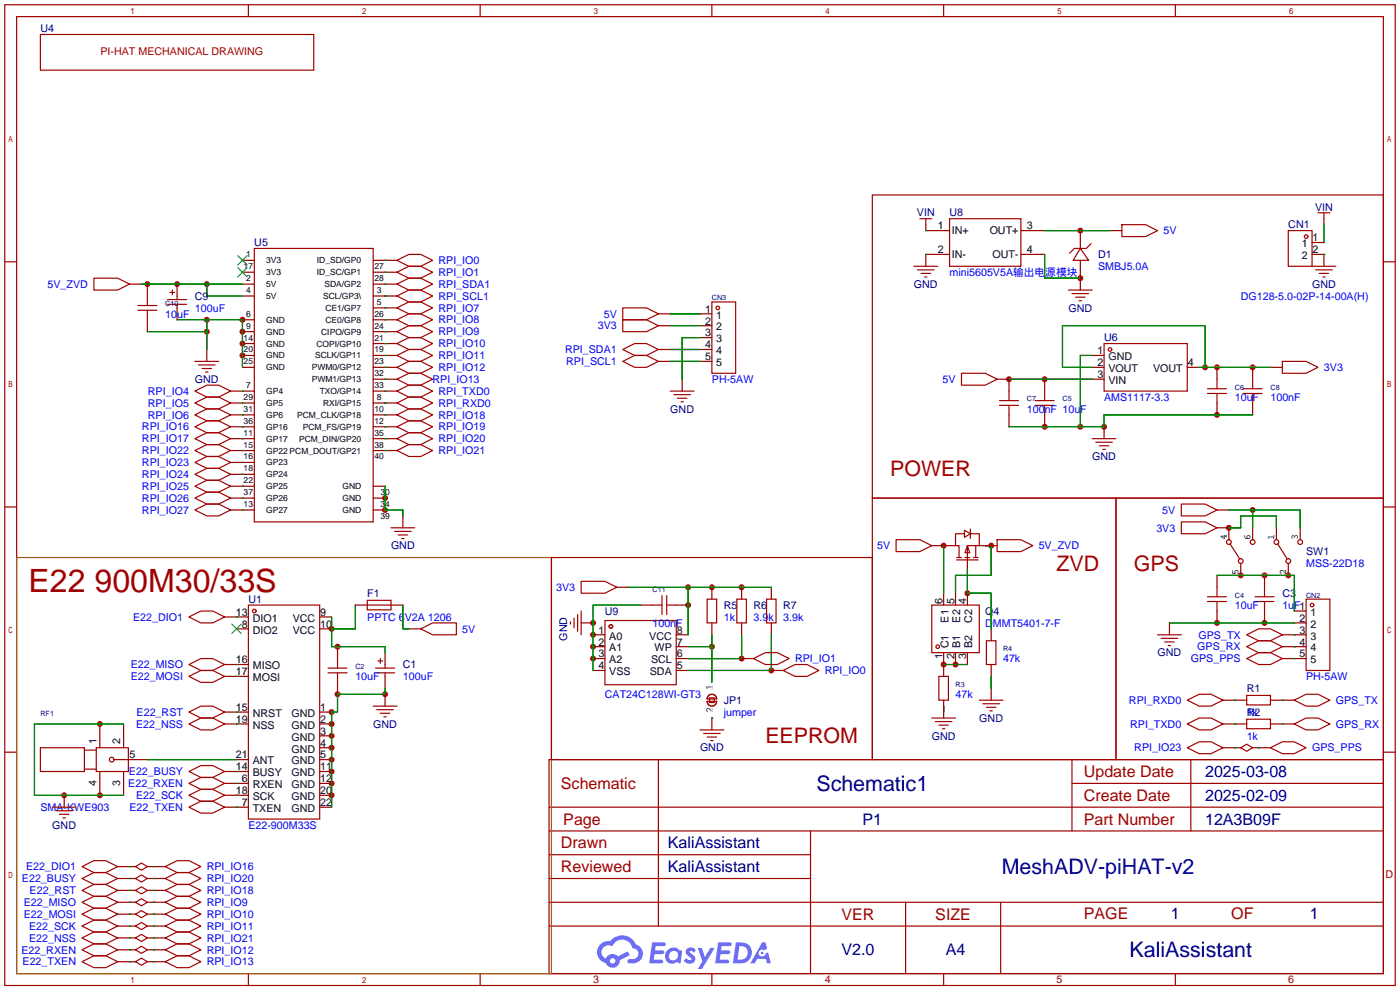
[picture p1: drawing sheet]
<svg xmlns="http://www.w3.org/2000/svg" width="299mm" height="213mm" viewBox="0 0 299 213" stroke-linecap="round" stroke-linejoin="round" font-family="sans-serif">
<g fill="none" stroke="#a10000" stroke-width=".25">
<path d="M1 1h297.2v209.6h-297.2zM3.6 3.6h292.1v204.4h-292.1zM53.1 1v2.6M102.6 1v2.6M152.1 1v2.6M201.7 1v2.6M251.2 1v2.6M1 55.9h2.6M295.7 55.9h2.5M1 108.3h2.6M295.7 108.3h2.5M1 160.7h2.6"/>
<path d="M117.3 162.3h178.4v45.7h-178.4zM117.3 177.5h178.4M117.3 172.5h178.4M140.7 162.3v35.6M173.2 177.5v30.5M229.1 162.3v15.2M229.1 167.4h66.6M254.5 162.3v15.2M295.7 160.7h2.5M117.3 182.6h55.9M117.3 197.9h178.4M117.3 192.8h178.4"/>
<path d="M117.3 187.7h55.9M193.5 192.8v15.2M213.9 192.8v15.2M53.1 208v2.6M102.6 208v2.6M152.1 208v2.6M201.7 208v2.6M251.2 208v2.6"/>
</g>
<g fill="#5487ff">
<path d="M146.9 202.7a1.3 1.3 0 0 1 1.8 .3l-.4 .6a.54 .54 0 0 0-.9-.2l.1 .2a1.34 1.34 0 0 1 1 1.8 1.47 1.47 0 0 1-2.4-.1l.5-.6 .8 .5a.31 .31 0 0 0 .4-.3 .31 .31 0 0 0-.3-.4 1.12 1.12 0 0 1-.6-1.8z"/>
<path d="M149.1 202.5h.9l.6 2 1.2-2h.9l-2.7 4.6h-.9l1-1.7z"/>
<path d="M139.4 201.4h1.6a1.31 1.31 0 0 1 1.2 .2 .4 .4 0 0 1-.3 .5l-1.8 .1-.1 .9h1.6a.4 .4 0 0 1 .4 .4 .4 .4 0 0 1-.4 .4h-1.7l-.2 1.2h1.4a.46 .46 0 0 1 .5 0 .46 .46 0 0 1 .1 .5l-.3 .2h-2.7z"/>
<path d="M153.5 201.4h1.6a1.32 1.32 0 0 1 1.2 .2 .39 .39 0 0 1-.3 .5l-1.8 .1-.1 .9h1.7a.4 .4 0 0 1 .3 .4 .4 .4 0 0 1-.4 .4h-1.7l-.2 1.2h1.4a.46 .46 0 0 1 .5 0 .46 .46 0 0 1 .1 .5l-.3 .2h-2.7z"/>
<path d="M162.9 201.4h.7l.4 1.3-.7 .4a.75 .75 0 0 0-1.1 .3 .75 .75 0 0 0 .5 1 .75 .75 0 0 0 .9-.7l.5-.2 .7 2.3h-.9l-.2-.9h-1.9l-.5 .9h-.9z"/>
<path d="M157.3 201.4l-.7 4.4h1.5a2.27 2.27 0 0 0 2.6-2.2 2.27 2.27 0 0 0-2.7-2.2zM158 202.1a1.5 1.5 0 0 1 1.8 1.6 1.5 1.5 0 0 1-1.9 1.4h-.3z"/>
<path d="M142.7 203a1.6 1.6 0 0 0-.3 2.3 1.6 1.6 0 0 0 2.3 .2l.8 .3 .3-2.4-.2-.3-.4-.1a1.58 1.58 0 0 0-2.5 0zM143.3 203.5a.98 .98 0 0 1 1.6 .4 .98 .98 0 0 1-1.1 1.3 .94 .94 0 0 1-.8-.7 .94 .94 0 0 1 .3-1z"/>
<path d="M128.3 201.8a2.37 2.37 0 0 0 1.2 4 1.54 1.54 0 0 0 1.7 1 1.54 1.54 0 0 0 1.3-1.6l2.1-1.1-.5-.8-2 1a1.57 1.57 0 0 0-2.6 .5 1.5 1.5 0 0 1-.8-2.1 1.5 1.5 0 0 1 2.2-.5 2.23 2.23 0 0 1 2.3-1.4 2.23 2.23 0 0 1 2 1.8 1.16 1.16 0 0 1 1.2 1.1 1.16 1.16 0 0 1-1.1 1.2h-.6a.47 .47 0 0 0-.6 .4 .47 .47 0 0 0 .4 .5 2.17 2.17 0 0 0 2.5-.9 2.17 2.17 0 0 0-.3-2.7l-.8-.4a3.2 3.2 0 0 0-5.5-.7l-1.1 .1zM130.4 205.3a.58 .58 0 0 1 1.1 0 .58 .58 0 0 1-1.1 0z"/>
<circle cx="162.9" cy="203.6" r=".28"/>
</g>
<g fill="none" stroke="#a10000" stroke-width=".25">
<path d="M8.6 7.4h58.5v7.6h-58.5zM54.4 53.1h25.4v58.4h-25.4zM236 73.4h17.7v10.2h-17.7zM53.1 129.3h15.2v45.7h-15.2zM258.1 127.5h4M258.1 128.5h4M260.1 125.5v2M260.1 128.5v2.1M268.2 127.5h4.1M268.2 128.5h4.1M270.3 125.5v2M270.3 128.5v2.1"/>
<path d="M279.1 128h5.1v15.3h-5.1zM8.6 159.8h9.4v5h-9.4zM20.6 159.8h6.8v5h-6.8zM70.1 142.7h4.1M70.1 143.8h4.1M72.1 140.7v2M72.1 143.8v2M80.3 142.7h4M80.3 143.8h4M80.8 141.2h1M81.3 140.7v1M82.3 142v.7"/>
<path d="M82.3 143.8v.7M266.4 148.6h5.1v2h-5.1zM266.4 153.7h5.1v2h-5.1zM18 160.3h2.6M18 164.3h2.6M24.4 162.3h2"/>
<circle cx="237.2" cy="74.7" r=".38"/>
<circle cx="54.4" cy="130.6" r=".38"/>
<circle cx="280.4" cy="129.3" r=".38"/>
<circle cx="23.9" cy="162.3" r=".51"/>
</g>
<g fill="none" stroke="#870000" stroke-width=".25">
<path d="M51.8 55.6h2.6M51.8 58.2h2.6M79.8 55.6h2.5M79.8 58.2h2.5M51.8 60.7h2.6M51.8 63.2h2.6M51.8 73.4h2.6M51.8 70.9h2.6M51.8 75.9h2.6M51.8 68.3h2.6M51.8 78.5h2.6M79.8 60.7h2.5"/>
<path d="M79.8 63.2h2.5M79.8 73.4h2.5M79.8 70.9h2.5M79.8 75.9h2.5M79.8 65.8h2.5M79.8 68.3h2.5M79.8 78.5h2.5M233.4 75.9h2.6M233.4 78.5h2.6M253.7 78.5h2.6M51.8 83.6h2.6M51.8 93.7h2.6"/>
<path d="M51.8 96.3h2.6M51.8 98.8h2.6M51.8 88.6h2.6M51.8 86.1h2.6M51.8 91.2h2.6M79.8 83.6h2.5M79.8 93.7h2.5M79.8 96.3h2.5M79.8 88.6h2.5M79.8 86.1h2.5M79.8 81h2.5M79.8 91.2h2.5"/>
<path d="M233.4 81h2.6M51.8 109h2.6M51.8 103.9h2.6M51.8 101.3h2.6M51.8 106.4h2.6M79.8 109h2.5M79.8 103.9h2.5M79.8 106.4h2.5M50.5 131.8h2.6M50.5 134.4h2.6M68.3 131.8h2.6M68.3 134.4h2.6"/>
<path d="M72.1 138.2v2.5M82.3 139.4v2.6M260.1 122.9v2.6M260.1 130.6v2.5M270.3 122.9v2.6M270.3 130.6v2.5M276.6 130.6h2.5M276.6 133.1h2.5M276.6 135.6h2.5M276.6 138.2h2.5M21.3 154.7v5.1M26.4 154.7v5.1"/>
<path d="M50.5 142h2.6M50.5 144.5h2.6M50.5 152.1h2.6M50.5 154.7h2.6M68.3 152.1h2.6M68.3 154.7h2.6M68.3 159.8h2.6M68.3 157.2h2.6M72.1 145.8v2.5M82.3 144.5v2.6M263.9 154.7h2.5M263.9 149.6h2.5"/>
<path d="M271.5 154.7h2.6M271.5 149.6h2.6M276.6 140.7h2.5M21.3 164.8v5.1M26.4 162.3h5.1M26.4 164.8v5.1M50.5 162.3h2.6M50.5 164.8h2.6M50.5 167.4h2.6M50.5 169.9h2.6M50.5 172.5h2.6M68.3 162.3h2.6"/>
<path d="M68.3 164.8h2.6M68.3 167.4h2.6M68.3 169.9h2.6M68.3 172.5h2.6"/>
</g>
<path d="M50.8 54.6l2 2M50.8 57.2l2 2M52.8 54.6l-2 2M52.8 57.2l-2 2M49.5 133.4l2.1 2M51.6 133.4l-2.1 2" fill="none" stroke="#3c3" stroke-width=".25"/>
<g fill="#c00">
<circle cx="230.9" cy="59.4" r=".63"/>
<circle cx="44.2" cy="60.7" r=".63"/>
<circle cx="37.8" cy="60.7" r=".63"/>
<circle cx="31.5" cy="60.7" r=".63"/>
<circle cx="44.2" cy="70.9" r=".63"/>
<circle cx="44.2" cy="68.3" r=".63"/>
<circle cx="51.8" cy="68.3" r=".63"/>
<circle cx="51.8" cy="70.9" r=".63"/>
<circle cx="51.8" cy="73.4" r=".63"/>
<circle cx="51.8" cy="75.9" r=".63"/>
<circle cx="82.3" cy="106.4" r=".63"/>
<circle cx="82.3" cy="109" r=".63"/>
<circle cx="223.3" cy="81" r=".63"/>
<circle cx="215.6" cy="81" r=".63"/>
<circle cx="223.3" cy="91.2" r=".63"/>
<circle cx="230.9" cy="91.2" r=".63"/>
<circle cx="236" cy="91.2" r=".63"/>
<circle cx="260.1" cy="88.6" r=".63"/>
<circle cx="257.6" cy="78.5" r=".63"/>
<circle cx="260.1" cy="78.5" r=".63"/>
<circle cx="267.7" cy="78.5" r=".63"/>
<circle cx="260.1" cy="133.1" r=".63"/>
<circle cx="270.3" cy="133.1" r=".63"/>
<circle cx="265.2" cy="122.9" r=".63"/>
<circle cx="275.3" cy="122.9" r=".63"/>
<circle cx="270.3" cy="122.9" r=".63"/>
<circle cx="262.6" cy="112.8" r=".63"/>
<circle cx="267.7" cy="109" r=".63"/>
<circle cx="70.9" cy="134.4" r=".63"/>
<circle cx="72.1" cy="138.2" r=".63"/>
<circle cx="82.3" cy="148.3" r=".63"/>
<circle cx="72.1" cy="148.3" r=".63"/>
<circle cx="70.9" cy="152.1" r=".63"/>
<circle cx="70.9" cy="154.7" r=".63"/>
<circle cx="70.9" cy="157.2" r=".63"/>
<circle cx="70.9" cy="159.8" r=".63"/>
<circle cx="70.9" cy="162.3" r=".63"/>
<circle cx="70.9" cy="164.8" r=".63"/>
<circle cx="70.9" cy="167.4" r=".63"/>
<circle cx="70.9" cy="169.9" r=".63"/>
<circle cx="21.3" cy="154.7" r=".63"/>
<circle cx="13.7" cy="169.9" r=".63"/>
<circle cx="21.3" cy="169.9" r=".63"/>
<circle cx="230.9" cy="49.3" r=".63"/>
<circle cx="211.8" cy="116.6" r=".63"/>
<circle cx="147.1" cy="125.5" r=".63"/>
<circle cx="152.1" cy="125.5" r=".63"/>
<circle cx="158.5" cy="125.5" r=".63"/>
<circle cx="147.1" cy="129.3" r=".63"/>
<circle cx="158.5" cy="140.7" r=".63"/>
<circle cx="164.8" cy="143.3" r=".63"/>
<circle cx="152.1" cy="138.2" r=".63"/>
<circle cx="126.7" cy="133.1" r=".63"/>
<circle cx="126.7" cy="135.6" r=".63"/>
<circle cx="126.7" cy="138.2" r=".63"/>
<circle cx="126.7" cy="140.7" r=".63"/>
<circle cx="201.7" cy="142" r=".63"/>
<circle cx="204.2" cy="142" r=".63"/>
<circle cx="206.8" cy="126.7" r=".63"/>
<circle cx="201.7" cy="116.6" r=".63"/>
</g>
<g fill="none" stroke="#a10000" stroke-width=".25">
<path d="M20.1 59.4h5l2.6 1.3-2.6 1.3h-5zM84.8 55.6l2.6-1.2h2.5l2.6 1.2-2.6 1.3h-2.5zM84.8 58.2l2.6-1.3h2.5l2.6 1.3-2.6 1.2h-2.5zM186.4 41.7h109.3v64.7h-109.3zM195.3 56.9h5.1M196.1 57.7h3.5M196.6 46.7h2.5M196.8 58.4h2.1M197.6 59.2h.5M197.9 46.7v1.3M202.9 46.7h15.3v10.2h-15.3zM230.9 53.1l1.8 2.5h-3.3z"/>
<path d="M233.2 52.1l-1 1h-2.6l-1 1M239.8 48h5.1l2.5 1.3-2.5 1.2h-5.1zM275.3 49.3h5.1v7.6h-5.1zM280.4 56.9h5.1M281.2 57.7h3.5M281.7 45.5h2.5M281.9 58.4h2.1M282.7 59.2h.5M283 45.5v1.2M29.5 65.3h4M29.5 66.3h4M31.5 63.2v2.1"/>
<path d="M31.5 66.3v2M35.8 64h4.1M35.8 65h4.1M36.3 62.5h1M36.8 62v1M37.8 63.2v.8M37.8 65v.8M41.7 77.2h5M42.4 78h3.6M43.2 78.7h2M43.9 79.5h.5M84.8 60.7l2.6-1.3h2.5l2.6 1.3-2.6 1.3h-2.5z"/>
<path d="M84.8 63.2l2.6-1.2h2.5l2.6 1.2-2.6 1.3h-2.5zM84.8 65.8l2.6-1.3h2.5l2.6 1.3-2.6 1.3h-2.5zM84.8 68.3l2.6-1.2h2.5l2.6 1.2-2.6 1.3h-2.5zM84.8 70.9l2.6-1.3h2.5l2.6 1.3-2.6 1.2h-2.5zM84.8 73.4l2.6-1.3h2.5l2.6 1.3-2.6 1.3h-2.5zM84.8 75.9l2.6-1.2h2.5l2.6 1.2-2.6 1.3h-2.5zM84.8 78.5l2.6-1.3h2.5l2.6 1.3-2.6 1.3h-2.5zM133.1 74.7l2.5-1.3h2.6l2.5 1.3-2.5 1.2h-2.6zM133.1 77.2l2.5-1.3h2.6l2.5 1.3-2.5 1.3h-2.6zM133.1 65.8h5.1l2.5 1.3-2.5 1.2h-5.1zM133.1 68.3h5.1l2.5 1.3-2.5 1.3h-5.1zM152.1 64.5h5.1v15.3h-5.1z"/>
<path d="M205.5 79.8h5.1l2.5 1.2-2.5 1.3h-5.1zM228.3 62h5.1M229.1 62.7h3.6M229.9 63.5h2M230.6 64.3h.5M274.1 77.2h5l2.6 1.3-2.6 1.3h-5zM41.7 98.8l2.5-1.3h2.5l2.6 1.3-2.6 1.3h-2.5zM41.7 83.6l2.5-1.3h2.5l2.6 1.3-2.6 1.2h-2.5zM41.7 86.1l2.5-1.3h2.5l2.6 1.3-2.6 1.3h-2.5zM41.7 88.6l2.5-1.2h2.5l2.6 1.2-2.6 1.3h-2.5zM41.7 91.2l2.5-1.3h2.5l2.6 1.3-2.6 1.3h-2.5zM41.7 93.7l2.5-1.2h2.5l2.6 1.2-2.6 1.3h-2.5z"/>
<path d="M41.7 96.3l2.5-1.3h2.5l2.6 1.3-2.6 1.2h-2.5zM84.8 86.1l2.6-1.3h2.5l2.6 1.3-2.6 1.3h-2.5zM84.8 83.6l2.6-1.3h2.5l2.6 1.3-2.6 1.2h-2.5zM84.8 81l2.6-1.2h2.5l2.6 1.2-2.6 1.3h-2.5zM84.8 88.6l2.6-1.2h2.5l2.6 1.2-2.6 1.3h-2.5zM84.8 91.2l2.6-1.3h2.5l2.6 1.3-2.6 1.3h-2.5zM84.8 93.7l2.6-1.2h2.5l2.6 1.2-2.6 1.3h-2.5zM84.8 96.3l2.6-1.3h2.5l2.6 1.3-2.6 1.2h-2.5zM143.3 83.6h5M144 84.3h3.6M144.8 85.1h2M145.5 85.9h.5"/>
<path d="M213.6 86.6h4.1M213.6 85.6h4.1M215.6 83.6v2M215.6 86.6v2M221.2 86.6h4.1M221.2 85.6h4.1M223.3 83.6v2M223.3 86.6v2M233.4 93.7h5.1M234.2 94.5h3.5M234.9 95.2h2.1M235.7 96h.5"/>
<path d="M258.1 84.1h4M258.1 83.1h4M260.1 81v2.1M260.1 84.1v2M265.7 84.1h4M265.7 83.1h4M267.7 81v2.1M267.7 84.1v2M41.7 101.3l2.5-1.2h2.5l2.6 1.2-2.6 1.3h-2.5zM41.7 103.9l2.5-1.3h2.5l2.6 1.3-2.6 1.3h-2.5zM41.7 106.4l2.5-1.2h2.5l2.6 1.2-2.6 1.3h-2.5zM41.7 109l2.5-1.3h2.5l2.6 1.3-2.6 1.2h-2.5z"/>
<path d="M83.6 112.8h5M84.3 113.5h3.6M85.1 114.3h2M85.9 115.1h.5M117.9 119.1h68.5v43.2h-68.5zM186.4 106.4h52.1v55.9h-52.1zM191.5 115.3h5.1l2.5 1.3-2.5 1.3h-5.1zM204.5 119.1h1M204.5 119.6h4.5M206 114h-1.8v2.6h.8v2.5M206.1 113.3l1.3 .7-1.3 .8zM206.2 119.1h1.1"/>
<path d="M206.8 116.6l.5 1.5h-1.1zM207.4 113v2.1M207.5 114h1.8v2.6h-2.5v2.5M208 119.1h1M208.5 116.6v2.5M213.1 115.3h5.1l2.5 1.3-2.5 1.3h-5.1zM238.5 106.4h57.2v55.9h-57.2zM252.5 111.5h5.1l2.5 1.3-2.5 1.2h-5.1zM252.5 107.7h5.1l2.5 1.3-2.5 1.2h-5.1zM262.6 115.3a.51 .51 0 0 0-.4 .8 .51 .51 0 0 0 .9 0 .51 .51 0 0 0-.4-.8M262.9 116.2l2 3.2M265.2 119.4a.51 .51 0 0 0-.5 .7 .51 .51 0 0 0 .9 .1 .51 .51 0 0 0-.3-.8"/>
<path d="M267.7 115.3a.51 .51 0 0 0-.4 .8 .51 .51 0 0 0 .8 0 .51 .51 0 0 0-.3-.8M272.8 115.3a.51 .51 0 0 0-.4 .8 .51 .51 0 0 0 .8 0 .51 .51 0 0 0-.3-.8M273 116.2l2.1 3.2M275.3 119.4a.51 .51 0 0 0-.4 .7 .51 .51 0 0 0 .9 .1 .51 .51 0 0 0-.4-.8M277.9 115.3a.51 .51 0 0 0-.5 .8 .51 .51 0 0 0 .9 0 .51 .51 0 0 0-.3-.8M40.4 131.8l2.5-1.2h2.6l2.5 1.2-2.5 1.3h-2.6zM78.5 128.3h5.1v2h-5.1zM78.5 129.3h5.1M89.9 134.4l2.6-1.3h5v2.5h-5zM121.9 132.8v.6M122.7 132.1v2M123.4 131.3v3.6"/>
<path d="M124.2 124.2h5.1l2.5 1.3-2.5 1.2h-5.1zM124.2 130.6v5M129.3 132.6h15.2v13.7h-15.2zM139.4 129.3h2.1M141.5 127.3v4M142.5 129.3h2M142.5 127.3v4M151.1 128h2.1v5.1h-2.1zM157.5 128h2v5.1h-2zM163.8 128h2.1v5.1h-2.1zM199.1 129.3h10.2v10.1h-10.2zM210.8 136.9h2.1v5.1h-2.1z"/>
<path d="M247.4 135.6h5.1M248.2 136.4h3.5M248.9 137.2h2.1M249.7 137.9h.5M266.4 135.6l2.6-1.2h2.5l2.6 1.2-2.6 1.3h-2.5zM266.4 138.2l2.6-1.3h2.5l2.6 1.3-2.6 1.2h-2.5zM40.4 154.7l2.5-1.3h2.6l2.5 1.3-2.5 1.3h-2.6zM40.4 152.1l2.5-1.2h2.6l2.5 1.2-2.5 1.3h-2.6zM40.4 142l2.5-1.3h2.6l2.5 1.3-2.5 1.3h-2.6zM40.4 144.5l2.5-1.2h2.6l2.5 1.2-2.5 1.3h-2.6zM79.8 150.9h5M80.5 151.6h3.6"/>
<path d="M81.3 152.4h2M82 153.2h.5M149.6 156h5.1M150.4 156.7h3.5M151.1 149.9h2.1a1.02 1.02 0 0 1-1.1 1 1.02 1.02 0 0 1-1-1zM151.1 157.5h2.1M151.4 148.6a1.02 1.02 0 0 1 1.1-.2 1.02 1.02 0 0 1 .7 1h-2.1zM151.6 149.1h1.1v1h-1.1zM151.9 158.2h.5M161 140.7l2.6-1.3h2.5l2.6 1.3-2.6 1.3h-2.5zM167.4 143.3l2.5-1.3h2.6l2.5 1.3-2.5 1.2h-2.6zM199.1 153.4h5.1"/>
<path d="M199.9 154.2h3.6M200.7 144.5h2v5.1h-2zM200.7 154.9h2M201.4 155.7h.5M209.3 149.6h5.1M210.1 150.4h3.5M210.8 151.1h2.1M211.6 151.9h.5M253.7 149.6l2.6-1.3h2.5l2.6 1.3-2.6 1.3h-2.5zM253.7 154.7l2.6-1.3h2.5l2.6 1.3-2.6 1.3h-2.5zM253.7 159.8l2.6-1.3h2.5l2.6 1.3-2.6 1.2h-2.5zM265.2 159.8l1.2-.8 1.3 .8-1.3 .7z"/>
<path d="M266.4 140.7l2.6-1.3h2.5l2.6 1.3-2.6 1.3h-2.5zM271.5 159.8l2.6-1.3h2.5l2.5 1.3-2.5 1.2h-2.5zM276.6 149.6l2.5-1.3h2.6l2.5 1.3-2.5 1.3h-2.6zM276.6 154.7l2.5-1.3h2.6l2.5 1.3-2.5 1.3h-2.6zM11.2 172.5h5.1M11.9 173.2h3.6M12.7 174h2M13.5 174.8h.5M40.4 172.5l2.5-1.3h2.6l2.5 1.3-2.5 1.2h-2.6zM40.4 167.4l2.5-1.3h2.6l2.5 1.3-2.5 1.3h-2.6zM40.4 164.8l2.5-1.2h2.6l2.5 1.2-2.5 1.3h-2.6zM40.4 169.9l2.5-1.2h2.6l2.5 1.2-2.5 1.3h-2.6z"/>
<path d="M17.5 185.2l2.6-1.3h2.5l2.5 1.3-2.5 1.2h-2.5zM17.5 192.8l2.6-1.3h2.5l2.5 1.3-2.5 1.3h-2.5zM17.5 195.3l2.6-1.2h2.5l2.5 1.2-2.5 1.3h-2.5zM17.5 190.2l2.6-1.2h2.5l2.5 1.2-2.5 1.3h-2.5zM17.5 187.7l2.6-1.3h2.5l2.5 1.3-2.5 1.3h-2.5zM17.5 197.9l2.6-1.3h2.5l2.5 1.3-2.5 1.2h-2.5zM29 185.2l1.2-.8 1.3 .8-1.3 .7zM29 187.7l1.2-.8 1.3 .8-1.3 .8zM29 190.2l1.2-.7 1.3 .7-1.3 .8zM29 192.8l1.2-.8 1.3 .8-1.3 .7zM29 195.3l1.2-.7 1.3 .7-1.3 .8zM29 197.9l1.2-.8 1.3 .8-1.3 .7z"/>
<path d="M35.3 185.2l2.5-1.3h2.6l2.5 1.3-2.5 1.2h-2.6zM35.3 187.7l2.5-1.3h2.6l2.5 1.3-2.5 1.3h-2.6zM35.3 190.2l2.5-1.2h2.6l2.5 1.2-2.5 1.3h-2.6zM35.3 192.8l2.5-1.3h2.6l2.5 1.3-2.5 1.3h-2.6zM35.3 195.3l2.5-1.2h2.6l2.5 1.2-2.5 1.3h-2.6zM35.3 197.9l2.5-1.3h2.6l2.5 1.3-2.5 1.2h-2.6zM17.5 200.4l2.6-1.3h2.5l2.5 1.3-2.5 1.3h-2.5zM17.5 202.9l2.6-1.2h2.5l2.5 1.2-2.5 1.3h-2.5zM17.5 205.5l2.6-1.3h2.5l2.5 1.3-2.5 1.3h-2.5zM29 200.4l1.2-.8 1.3 .8-1.3 .8zM29 202.9l1.2-.7 1.3 .7-1.3 .8zM29 205.5l1.2-.8 1.3 .8-1.3 .7z"/>
<path d="M35.3 200.4l2.5-1.3h2.6l2.5 1.3-2.5 1.3h-2.6zM35.3 202.9l2.5-1.2h2.6l2.5 1.2-2.5 1.3h-2.6zM35.3 205.5l2.5-1.3h2.6l2.5 1.3-2.5 1.3h-2.6z"/>
<circle cx="279.1" cy="50.5" r=".38"/>
<circle cx="153.4" cy="65.8" r=".38"/>
<circle cx="130.6" cy="133.9" r=".38"/>
<circle cx="200.4" cy="138.2" r=".38"/>
</g>
<g fill="none" stroke="#870000" stroke-width=".25">
<path d="M82.3 55.6h2.5M82.3 58.2h2.5M197.9 48v1.3h5M202.9 54.4h-5v2.5M218.2 54.4h5.1M218.2 49.3h5.1M230.9 49.3v3.8M230.9 55.6v6.4M237.2 49.3h2.6M280.4 54.4h2.6v2.5M280.4 51.8h2.6M283 46.7v1.3"/>
<path d="M27.7 60.7h2.5M31.5 60.7v2.5M31.5 68.3v2.6M37.8 60.7v2.5M37.8 65.8v2.5M44.2 74.7v2.5M82.3 60.7h2.5M82.3 78.5h2.5M82.3 63.2h2.5M82.3 65.8h2.5M82.3 68.3h2.5M82.3 70.9h2.5"/>
<path d="M82.3 73.4h2.5M82.3 75.9h2.5M140.7 67.1h2.6M140.7 69.6h2.6M140.7 74.7h2.6M140.7 77.2h2.6M149.6 67.1h2.5M149.6 69.6h2.5M149.6 72.1h2.5M149.6 74.7h2.5M149.6 77.2h2.5M260.1 78.5v2.5"/>
<path d="M267.7 78.5v2.5M271.5 78.5h2.6M49.3 86.1h2.5M49.3 83.6h2.5M49.3 98.8h2.5M49.3 88.6h2.5M49.3 91.2h2.5M49.3 93.7h2.5M49.3 96.3h2.5M82.3 81h2.5M82.3 86.1h2.5M82.3 83.6h2.5"/>
<path d="M82.3 88.6h2.5M82.3 91.2h2.5M82.3 93.7h2.5M82.3 96.3h2.5M145.8 81v2.6M213.1 81h2.5v2.6M215.6 88.6v2.6M223.3 81v2.6M223.3 88.6v2.6M236 91.2v2.5M260.1 86.1v2.5M267.7 86.1v2.5"/>
<path d="M49.3 109h2.5M49.3 101.3h2.5M49.3 103.9h2.5M49.3 106.4h2.5M86.1 110.2v2.6M199.1 116.6h5.1M206.8 119.1v2.6M209.3 116.6h3.8M260.1 112.8h2.5v2.5M260.1 109h2.5M267.7 112.8v2.5M272.8 112.8v2.5"/>
<path d="M277.9 112.8v2.5M48 131.8h2.5M75.9 129.3h2.6M83.6 129.3h2.5M87.4 134.4h2.5M124.2 133.1h2.5M126.7 135.6h2.6M126.7 138.2h2.6M131.8 125.5h2.6M136.9 129.3h2.5M144.5 135.6h2.6M144.5 138.2h2.6"/>
<path d="M144.5 129.3h2.6M152.1 125.5v2.5M152.1 133.1v2.5M158.5 125.5v2.5M158.5 133.1v2.5M164.8 125.5v2.5M164.8 133.1v2.5M201.7 126.7v2.6M201.7 139.4v5.1M204.2 126.7v2.6M204.2 139.4v2.6M206.8 126.7v2.6"/>
<path d="M206.8 139.4v2.6M211.8 134.4v2.5M249.9 133.1v2.5M265.2 120.4v2.5M274.1 135.6h2.5M274.1 138.2h2.5M275.3 120.4v2.5M48 154.7h2.5M48 152.1h2.5M48 142h2.5M48 144.5h2.5M82.3 148.3v2.6"/>
<path d="M126.7 140.7h2.6M126.7 143.3h2.6M144.5 140.7h2.6M144.5 143.3h2.6M152.1 153.4v2.6M158.5 140.7h2.5M164.8 143.3h2.6M201.7 149.6v3.8M211.8 142v2.5M211.8 147.1v2.5M261.4 149.6h2.5M261.4 154.7h2.5"/>
<path d="M261.4 159.8h3.8M267.7 159.8h3.8M274.1 140.7h2.5M274.1 149.6h2.5M274.1 154.7h2.5M13.7 169.9v2.6M48 172.5h2.5M48 167.4h2.5M48 164.8h2.5M48 169.9h2.5M25.1 185.2h3.9M25.1 192.8h3.9"/>
<path d="M25.1 195.3h3.9M25.1 190.2h3.9M25.1 187.7h3.9M25.1 197.9h3.9M31.5 185.2h3.8M31.5 192.8h3.8M31.5 195.3h3.8M31.5 190.2h3.8M31.5 187.7h3.8M31.5 197.9h3.8M25.1 200.4h3.9M25.1 202.9h3.9"/>
<path d="M25.1 205.5h3.9M31.5 200.4h3.8M31.5 202.9h3.8M31.5 205.5h3.8"/>
</g>
<g fill="none" stroke="#008700" stroke-width=".25">
<path d="M82.3 55.6h.1M82.3 58.2h.1M197.9 49.3h.1M197.9 54.4h.1M223.3 54.4v5h7.6M223.3 49.3h13.9M283 54.4h.1M283 48v3.8M30.2 60.7h21.6M31.5 70.9h12.7M37.8 68.3h14v10.2M44.2 60.7v2.5h7.6"/>
<path d="M44.2 68.3v6.4M82.3 60.7h.1M82.3 63.2h.1M82.3 65.8h.1M82.3 70.9h.1M82.3 73.4h.1M82.3 75.9h.1M82.3 78.5h.1M82.3 68.3h.1M143.3 69.6h6.3M143.3 67.1h6.3M143.3 74.7h6.3"/>
<path d="M143.3 77.2h6.3M149.6 72.1h-3.8v8.9M233.4 75.9h-2.5v15.3M233.4 78.5h-6.3v-8.9h30.5v8.9M256.3 78.5h15.2M51.8 98.8h.1M51.8 83.6h.1M51.8 93.7h.1M51.8 96.3h.1M51.8 86.1h.1M51.8 88.6h.1M51.8 91.2h.1"/>
<path d="M82.3 86.1h.1M82.3 83.6h.1M82.3 81h.1M82.3 88.6h.1M82.3 91.2h.1M82.3 93.7h.1M82.3 96.3h.1M215.6 81h17.8M267.7 88.6h-31.7v2.6h-20.4M51.8 109h.1M51.8 103.9h.1M51.8 101.3h.1"/>
<path d="M51.8 106.4h.1M82.3 103.9v5.1h3.8v1.2M201.7 116.6v10.1M210.6 116.6h1.2v6.3h-7.6v3.8M262.6 109h15.3v3.8M262.6 112.8h2.6v-2.6h7.6v2.6M267.7 109v3.8M50.5 131.8h.1M70.9 131.8v6.4h11.4v1.2M75.9 129.3v5.1h-5M86.1 129.3v5.1h1.3M134.4 125.5h30.4"/>
<path d="M136.9 129.3h-10.2v14M147.1 138.2h5M147.1 125.5v10.1M152.1 135.6v10.2M158.5 135.6v5.1h-11.4M164.8 135.6v7.7h-17.7M206.8 121.7v5h5v7.7M249.9 133.1h26.7M260.1 122.9h16.5v7.7M276.6 135.6h.1M276.6 138.2h.1M26.4 154.7h-19v15.2h19"/>
<path d="M50.5 154.7h.1M50.5 152.1h.1M50.5 142h.1M50.5 144.5h.1M82.3 147.1v1.2h-10.2v3.8h-1.2v20.4M152.1 153.4h.1M201.7 150.9v1.2M201.7 142h5.1M211.8 144.5v2.6M263.9 149.6h.1M263.9 154.7h.1M263.9 159.8h.1"/>
<path d="M269 159.8h.1M274.1 149.6h.1M274.1 154.7h.1M276.6 140.7h.1M31.5 162.3h19M50.5 172.5h.1M50.5 167.4h.1M50.5 164.8h.1M50.5 169.9h.1M27.7 185.2h.1M27.7 187.7h.1M27.7 190.2h.1"/>
<path d="M27.7 192.8h.1M27.7 195.3h.1M27.7 197.9h.1M32.8 185.2h.1M32.8 187.7h.1M32.8 190.2h.1M32.8 192.8h.1M32.8 195.3h.1M32.8 197.9h.1M27.7 200.4h.1M27.7 202.9h.1M27.7 205.5h.1"/>
<path d="M32.8 200.4h.1M32.8 202.9h.1M32.8 205.5h.1"/>
</g>
<path d="M152.1 145.8v2.5M152.1 150.9v2.5" fill="none" stroke="#fff" stroke-width=".25"/>
<path d="M3.6 119.1h114.3v88.9h-114.3z" fill="none" stroke="#960" stroke-width=".25"/>
<text font-size="6.9" fill="#a00000" x="6.1" y="126.6">E22 900M30/33S</text>
<g font-size="4.6" fill="#a00000">
<text x="190.2" y="101.7">POWER</text>
<text x="225.8" y="122">ZVD</text>
<text x="242.3" y="122">GPS</text>
<text x="163.6" y="158.8">EEPROM</text>
</g>
<g font-size="4.6" fill="#000080">
<text x="174.5" y="169">Schematic1</text>
<text x="214.1" y="186.7">MeshADV-piHAT-v2</text>
<text x="241.4" y="204.5">KaliAssistant</text>
</g>
<g font-size="3.4" fill="#a00000">
<text x="231.6" y="166">Update Date</text>
<text x="119.9" y="168.6">Schematic</text>
<text x="231.6" y="171.1">Create Date</text>
<text x="120.4" y="176.2">Page</text>
<text x="231.6" y="176.2">Part Number</text>
<text x="119.9" y="181.3">Drawn</text>
<text x="119.9" y="186.3">Reviewed</text>
<text x="179.9" y="196.5">VER</text>
<text x="199.9" y="196.5">SIZE</text>
<text x="231.6" y="196.3">PAGE</text>
<text x="263.1" y="196.3">OF</text>
</g>
<g font-size="3.4" fill="#000080">
<text x="257.6" y="166">2025-03-08</text>
<text x="257.6" y="171.1">2025-02-09</text>
<text x="184.3" y="176.2">P1</text>
<text x="257.6" y="176.2">12A3B09F</text>
<text x="142.7" y="181.3">KaliAssistant</text>
<text x="142.7" y="186.3">KaliAssistant</text>
<text x="250.3" y="196.3">1</text>
<text x="280" y="196.3">1</text>
<text x="179.9" y="204.1">V2.0</text>
<text x="202.1" y="204.1">A4</text>
</g>
<g font-size="2.3" fill="#000080">
<text x="8.6" y="6.9">U4</text>
<text x="196" y="46.3">VIN</text>
<text x="202.9" y="46.3">U8</text>
<text x="281.1" y="45">VIN</text>
<text x="54.4" y="52.6">U5</text>
<text x="275.3" y="48.8">CN1</text>
<text x="234.7" y="55.1">D1</text>
<text x="41.7" y="64">C9</text>
<text x="195.3" y="61.5">GND</text>
<text x="280.4" y="61.5">GND</text>
<text x="228.3" y="66.6">GND</text>
<text x="236" y="72.9">U6</text>
<text x="41.7" y="81.8">GND</text>
<text x="143.3" y="88.2">GND</text>
<text x="233.4" y="98.3">GND</text>
<text x="83.6" y="117.4">GND</text>
<text x="279.1" y="118.6">SW1</text>
<text x="53.1" y="128.8">U1</text>
<text x="78.5" y="127.5">F1</text>
<text x="129.3" y="131.3">U9</text>
<text x="154.7" y="130.1">R5</text>
<text x="161" y="130.1">R6</text>
<text x="167.4" y="130.1">R7</text>
<text x="210.6" y="131.3">Q4</text>
<text x="274.1" y="127.5">C3</text>
<text x="121.2" y="136.9" transform="rotate(-90 121.2 136.9)">GND</text>
<text x="86.1" y="142.8">C1</text>
<text x="247.4" y="140.2">GND</text>
<text x="266.4" y="147.9">R1</text>
<text x="79.8" y="155.5">GND</text>
<text x="154.7" y="150.4">JP1</text>
<text x="209.3" y="154.2">GND</text>
<text x="266.4" y="152.9">R2</text>
<text x="149.6" y="160.6">GND</text>
<text x="199.1" y="158">GND</text>
<text x="11.2" y="177.1">GND</text>
</g>
<g font-size="2.3" fill="#a00000">
<text x="21.5" y="11.7">PI-HAT MECHANICAL DRAWING</text>
<text x="296.1" y="187.7">D</text>
<text x="126.7" y="210.1">3</text>
<text x="176.3" y="210.1">4</text>
<text x="225.8" y="210.1">5</text>
<text x="275.3" y="210.1">6</text>
</g>
<g font-size="2.3">
<text x="200.4" y="49">1</text>
<text x="203.5" y="50">IN+</text>
<text x="211.5" y="50">OUT+</text>
<text x="219.5" y="49">3</text>
<text x="278.2" y="52.8">1</text>
<text x="280.5" y="51.6">1</text>
<text x="200.4" y="54.1">2</text>
<text x="203.5" y="55.1">IN-</text>
<text x="212.1" y="55.1">OUT-</text>
<text x="219.5" y="54.1">4</text>
<text x="278.2" y="55.4">2</text>
<text x="280.5" y="54.1">2</text>
<text x="150.7" y="66.8">1</text>
<text x="150.7" y="69.3">2</text>
<text x="150.7" y="71.9">3</text>
<text x="153.1" y="68.1">1</text>
<text x="153.1" y="70.6">2</text>
<text x="150.7" y="74.4">4</text>
<text x="150.7" y="77">5</text>
<text x="153.1" y="73.2">3</text>
<text x="153.1" y="75.7">4</text>
<text x="234.6" y="75.7">1</text>
<text x="236.9" y="77">GND</text>
<text x="153.1" y="78.2">5</text>
<text x="234.6" y="78.2">2</text>
<text x="234.6" y="80.8">3</text>
<text x="236.9" y="79.5">VOUT</text>
<text x="236.9" y="82">VIN</text>
<text x="246.5" y="79.5">VOUT</text>
<text x="253.9" y="78.2">4</text>
<text x="50.4" y="131.6">13</text>
<text x="68.5" y="131.6">9</text>
<text x="201.4" y="129.2" transform="rotate(-90 201.4 129.2)">6</text>
<text x="204" y="129.2" transform="rotate(-90 204 129.2)">5</text>
<text x="206.5" y="129.2" transform="rotate(-90 206.5 129.2)">4</text>
<text x="280.1" y="131.6">1</text>
<text x="51.7" y="134.1">8</text>
<text x="54" y="132.8">DIO1</text>
<text x="54" y="135.4">DIO2</text>
<text x="62.6" y="135.4">VCC</text>
<text x="62.6" y="132.8">VCC</text>
<text x="68.5" y="134.1">10</text>
<text x="127.9" y="135.4">1</text>
<text x="127.9" y="137.9">2</text>
<text x="130.2" y="136.7">A0</text>
<text x="138.8" y="136.7">VCC</text>
<text x="144.7" y="137.9">7</text>
<text x="144.7" y="135.4">8</text>
<text x="202.7" y="133" transform="rotate(-90 202.7 133)">E1</text>
<text x="205.2" y="133" transform="rotate(-90 205.2 133)">E2</text>
<text x="207.8" y="133.1" transform="rotate(-90 207.8 133.1)">C2</text>
<text x="277.7" y="132.8">2</text>
<text x="277.7" y="135.4">3</text>
<text x="277.7" y="137.9">4</text>
<text x="280.1" y="134.1">2</text>
<text x="280.1" y="136.7">3</text>
<text x="50.4" y="141.7">16</text>
<text x="54" y="143">MISO</text>
<text x="127.9" y="140.5">3</text>
<text x="127.9" y="143">4</text>
<text x="130.2" y="139.2">A1</text>
<text x="130.2" y="141.7">A2</text>
<text x="139.1" y="141.7">SCL</text>
<text x="139.9" y="139.2">WP</text>
<text x="144.7" y="143">5</text>
<text x="144.7" y="140.5">6</text>
<text x="201.4" y="140.8" transform="rotate(-90 201.4 140.8)">1</text>
<text x="202.7" y="138.5" transform="rotate(-90 202.7 138.5)">C1</text>
<text x="204" y="140.8" transform="rotate(-90 204 140.8)">2</text>
<text x="205.2" y="138.5" transform="rotate(-90 205.2 138.5)">B1</text>
<text x="206.5" y="140.8" transform="rotate(-90 206.5 140.8)">3</text>
<text x="207.8" y="138.5" transform="rotate(-90 207.8 138.5)">B2</text>
<text x="277.7" y="140.5">5</text>
<text x="280.1" y="139.2">4</text>
<text x="280.1" y="141.7">5</text>
<text x="50.4" y="144.3">17</text>
<text x="54" y="145.5">MOSI</text>
<text x="130.2" y="144.3">VSS</text>
<text x="138.9" y="144.3">SDA</text>
<text x="50.4" y="151.9">15</text>
<text x="50.4" y="154.4">19</text>
<text x="54" y="153.2">NRST</text>
<text x="54" y="155.7">NSS</text>
<text x="62.3" y="155.7">GND</text>
<text x="62.3" y="153.2">GND</text>
<text x="68.5" y="154.4">2</text>
<text x="68.5" y="151.9">1</text>
<text x="20.6" y="159" transform="rotate(-90 20.6 159)">1</text>
<text x="25.7" y="159" transform="rotate(-90 25.7 159)">2</text>
<text x="62.3" y="160.8">GND</text>
<text x="62.3" y="158.2">GND</text>
<text x="68.5" y="159.5">4</text>
<text x="68.5" y="157">3</text>
<text x="20.6" y="167.9" transform="rotate(-90 20.6 167.9)">4</text>
<text x="25.7" y="167.9" transform="rotate(-90 25.7 167.9)">3</text>
<text x="27.7" y="162.1">5</text>
<text x="50.4" y="162.1">21</text>
<text x="50.4" y="164.6">14</text>
<text x="51.7" y="167.1">6</text>
<text x="54" y="163.3">ANT</text>
<text x="54" y="165.9">BUSY</text>
<text x="62.3" y="165.9">GND</text>
<text x="62.3" y="163.3">GND</text>
<text x="68.5" y="167.1">12</text>
<text x="68.5" y="164.6">11</text>
<text x="68.5" y="162.1">5</text>
<text x="50.4" y="169.7">18</text>
<text x="51.7" y="172.2">7</text>
<text x="54" y="168.4">RXEN</text>
<text x="54" y="170.9">SCK</text>
<text x="54" y="173.5">TXEN</text>
<text x="62.3" y="173.5">GND</text>
<text x="62.3" y="170.9">GND</text>
<text x="62.3" y="168.4">GND</text>
<text x="68.5" y="172.2">22</text>
<text x="68.5" y="169.7">20</text>
</g>
<g font-size="2.3" fill="#00f">
<text x="248.7" y="50.1">5V</text>
<text x="93.7" y="56.4">RPI_IO0</text>
<text x="93.7" y="59">RPI_IO1</text>
<text x="202.9" y="59">mini5605V5A输出电源模块</text>
<text x="234.7" y="57.7">SMBJ5.0A</text>
<text x="10.2" y="61.5">5V_ZVD</text>
<text x="93.7" y="61.5">RPI_SDA1</text>
<text x="93.7" y="64">RPI_SCL1</text>
<text x="265.2" y="64">DG128-5.0-02P-14-00A(H)</text>
<text x="35.3" y="67.8">10uF</text>
<text x="41.7" y="66.6">100uF</text>
<text x="93.7" y="66.6">RPI_IO7</text>
<text x="93.7" y="69.1">RPI_IO8</text>
<text x="93.7" y="71.7">RPI_IO9</text>
<text x="127.8" y="70.4">3V3</text>
<text x="129" y="67.8">5V</text>
<text x="93.7" y="74.2">RPI_IO10</text>
<text x="93.7" y="76.7">RPI_IO11</text>
<text x="120.8" y="75.5">RPI_SDA1</text>
<text x="92.5" y="81.8">RPI_IO13</text>
<text x="93.7" y="79.3">RPI_IO12</text>
<text x="121" y="78">RPI_SCL1</text>
<text x="152.1" y="81.8">PH-5AW</text>
<text x="201.4" y="81.8">5V</text>
<text x="283" y="79.3">3V3</text>
<text x="31.6" y="84.4">RPI_IO4</text>
<text x="31.6" y="86.9">RPI_IO5</text>
<text x="31.6" y="89.4">RPI_IO6</text>
<text x="93.7" y="86.9">RPI_RXD0</text>
<text x="93.7" y="84.4">RPI_TXD0</text>
<text x="93.7" y="89.4">RPI_IO18</text>
<text x="219.5" y="88.2">100nF 10uF</text>
<text x="236" y="85.6">AMS1117-3.3</text>
<text x="263.9" y="85.6">10uF</text>
<text x="271.5" y="85.6">100nF</text>
<text x="30.3" y="92">RPI_IO16</text>
<text x="30.3" y="94.5">RPI_IO17</text>
<text x="93.7" y="92">RPI_IO19</text>
<text x="93.7" y="94.5">RPI_IO20</text>
<text x="30.3" y="99.6">RPI_IO23</text>
<text x="30.3" y="97.1">RPI_IO22</text>
<text x="93.7" y="97.1">RPI_IO21</text>
<text x="30.3" y="102.1">RPI_IO24</text>
<text x="30.3" y="104.7">RPI_IO25</text>
<text x="30.3" y="107.2">RPI_IO26</text>
<text x="30.3" y="109.8">RPI_IO27</text>
<text x="247.1" y="113.6">3V3</text>
<text x="248.4" y="109.8">5V</text>
<text x="187.4" y="117.4">5V</text>
<text x="222" y="117.4">5V_ZVD</text>
<text x="279.1" y="121.2">MSS-22D18</text>
<text x="118.9" y="126.3">3V3</text>
<text x="263.9" y="130.1">10uF</text>
<text x="274.1" y="130.1">1uF1</text>
<text x="28.4" y="132.6">E22_DIO1</text>
<text x="78.5" y="132.6">PPTC 6V2A 1206</text>
<text x="98.8" y="135.2">5V</text>
<text x="139.4" y="133.9">100nF</text>
<text x="154.7" y="132.6">1k</text>
<text x="161" y="132.6">3.9k</text>
<text x="167.4" y="132.6">3.9k</text>
<text x="210.6" y="133.9">DMMT5401-7-F</text>
<text x="256.1" y="136.4">GPS_TX</text>
<text x="27.9" y="142.8">E22_MISO</text>
<text x="169.9" y="141.5">RPI_IO1</text>
<text x="214.4" y="141.5">47k</text>
<text x="254.5" y="141.5">GPS_PPS</text>
<text x="255.9" y="139">GPS_RX</text>
<text x="27.9" y="145.3">E22_MOSI</text>
<text x="75.9" y="145.3">10uF</text>
<text x="86.1" y="145.3">100uF</text>
<text x="129.3" y="149.1">CAT24C128WI-GT3</text>
<text x="176.3" y="144">RPI_IO0</text>
<text x="204.2" y="149.1">47k</text>
<text x="279.1" y="145.3">PH-5AW</text>
<text x="29.1" y="155.5">E22_NSS</text>
<text x="29.2" y="152.9">E22_RST</text>
<text x="154.7" y="152.9">jumper</text>
<text x="241.3" y="150.4">RPI_RXD0</text>
<text x="241.5" y="155.5">RPI_TXD0</text>
<text x="266.4" y="152.9">1k</text>
<text x="285.5" y="150.4">GPS_TX</text>
<text x="285.5" y="155.5">GPS_RX</text>
<text x="242.4" y="160.6">RPI_IO23</text>
<text x="266.4" y="158">1k</text>
<text x="280.4" y="160.6">GPS_PPS</text>
<text x="27.5" y="165.6">E22_BUSY</text>
<text x="8.6" y="173.3">SMA-KWE903</text>
<text x="27.4" y="168.2">E22_RXEN</text>
<text x="27.7" y="173.3">E22_TXEN</text>
<text x="29.1" y="170.7">E22_SCK</text>
<text x="53.1" y="177.1">E22-900M33S</text>
<text x="5.6" y="186">E22_DIO1</text>
<text x="44.2" y="186">RPI_IO16</text>
<text x="4.7" y="188.5">E22_BUSY</text>
<text x="6.3" y="191">E22_RST</text>
<text x="44.2" y="188.5">RPI_IO20</text>
<text x="44.2" y="191">RPI_IO18</text>
<text x="5.1" y="193.6">E22_MISO</text>
<text x="5.1" y="196.1">E22_MOSI</text>
<text x="44.2" y="193.6">RPI_IO9</text>
<text x="44.2" y="196.1">RPI_IO10</text>
<text x="4.6" y="203.7">E22_RXEN</text>
<text x="6.2" y="201.2">E22_NSS</text>
<text x="6.2" y="198.7">E22_SCK</text>
<text x="44.2" y="198.7">RPI_IO11</text>
<text x="44.2" y="201.2">RPI_IO21</text>
<text x="44.2" y="203.7">RPI_IO12</text>
<text x="4.8" y="206.3">E22_TXEN</text>
<text x="44.2" y="206.3">RPI_IO13</text>
</g>
<g font-size="2.1">
<text x="262.2" y="115.3" transform="rotate(-90 262.2 115.3)">4</text>
<text x="267.2" y="115.3" transform="rotate(-90 267.2 115.3)">6</text>
<text x="272.3" y="115.3" transform="rotate(-90 272.3 115.3)">1</text>
<text x="277.4" y="115.3" transform="rotate(-90 277.4 115.3)">3</text>
<text x="264.7" y="122.9" transform="rotate(-90 264.7 122.9)">5</text>
<text x="274.9" y="122.9" transform="rotate(-90 274.9 122.9)">2</text>
<text x="152.3" y="147.4" transform="rotate(-90 152.3 147.4)">1</text>
<text x="152.3" y="152.4" transform="rotate(-90 152.3 152.4)">2</text>
</g>
<g font-size="1.8">
<text x="52.1" y="57.5">17</text>
<text x="52.6" y="55">1</text>
<text x="56.9" y="56.3">3V3</text>
<text x="56.9" y="58.8">3V3</text>
<text x="67.7" y="56.3">ID_SD/GP0</text>
<text x="67.7" y="58.8">ID_SC/GP1</text>
<text x="80" y="57.5">27</text>
<text x="52.6" y="60.1">2</text>
<text x="52.6" y="62.6">4</text>
<text x="56.9" y="61.3">5V</text>
<text x="56.9" y="63.9">5V</text>
<text x="69" y="63.9">SCL/GP3\</text>
<text x="69.4" y="61.3">SDA/GP2</text>
<text x="80" y="60.1">28</text>
<text x="80.5" y="62.6">3</text>
<text x="80.5" y="65.2">5</text>
<text x="52.6" y="67.7">6</text>
<text x="52.6" y="70.2">9</text>
<text x="56.9" y="69">GND</text>
<text x="56.9" y="71.5">GND</text>
<text x="68.6" y="71.5">CIPO/GP9</text>
<text x="69.6" y="66.4">CE1/GP7</text>
<text x="69.6" y="69">CE0/GP8</text>
<text x="80" y="67.7">26</text>
<text x="80" y="70.2">24</text>
<text x="52.1" y="72.8">14</text>
<text x="52.1" y="75.3">20</text>
<text x="52.1" y="77.9">25</text>
<text x="56.9" y="74">GND</text>
<text x="56.9" y="76.6">GND</text>
<text x="67.3" y="76.6">SCLK/GP11</text>
<text x="67.6" y="74">COPI/GP10</text>
<text x="80" y="75.3">19</text>
<text x="80" y="72.8">21</text>
<text x="80" y="77.9">23</text>
<text x="52.6" y="82.9">7</text>
<text x="56.9" y="79.1">GND</text>
<text x="66.6" y="79.1">PWM0/GP12</text>
<text x="66.6" y="81.7">PWM1/GP13</text>
<text x="80" y="80.4">32</text>
<text x="80" y="82.9">33</text>
<text x="52.1" y="85.5">29</text>
<text x="52.1" y="88">31</text>
<text x="56.9" y="84.2">GP4</text>
<text x="56.9" y="86.7">GP5</text>
<text x="56.9" y="89.3">GP6</text>
<text x="63.5" y="89.3">PCM_CLK/GP18</text>
<text x="68.3" y="84.2">TXO/GP14</text>
<text x="69" y="86.7">RXI/GP15</text>
<text x="80" y="88">10</text>
<text x="80.5" y="85.5">8</text>
<text x="52.1" y="93.1">11</text>
<text x="52.1" y="95.6">15</text>
<text x="52.1" y="90.6">36</text>
<text x="56.9" y="94.4">GP17</text>
<text x="56.9" y="91.8">GP16</text>
<text x="63.9" y="94.4">PCM_DIN/GP20</text>
<text x="64.7" y="91.8">PCM_FS/GP19</text>
<text x="80" y="90.6">12</text>
<text x="80" y="93.1">35</text>
<text x="80" y="95.6">38</text>
<text x="52.1" y="100.7">18</text>
<text x="52.1" y="98.2">16</text>
<text x="56.9" y="96.9">GP22 PCM_DOUT/GP21</text>
<text x="56.9" y="102">GP24</text>
<text x="56.9" y="99.4">GP23</text>
<text x="80" y="98.2">40</text>
<text x="52.1" y="103.3">22</text>
<text x="52.1" y="105.8">37</text>
<text x="56.9" y="104.5">GP25</text>
<text x="56.9" y="107.1">GP26</text>
<text x="73.2" y="104.5">GND</text>
<text x="73.2" y="107.1">GND</text>
<text x="81.3" y="105.8">30</text>
<text x="52.1" y="108.3">13</text>
<text x="56.9" y="109.6">GP27</text>
<text x="73.2" y="109.6">GND</text>
<text x="81.3" y="108.3">34</text>
<text x="81.3" y="110.9">39</text>
</g>
<g font-size="1.5" fill="#000080">
<text x="35.3" y="65.5">C10</text>
<text x="152.1" y="64.2">CN3</text>
<text x="263.9" y="83.2">C6</text>
<text x="271.5" y="83.2">C8</text>
<text x="219.5" y="85.8">C7</text>
<text x="227.1" y="85.8">C5</text>
<text x="139.4" y="126.4">C11</text>
<text x="263.9" y="127.7">C4</text>
<text x="279.1" y="127.7">CN2</text>
<text x="75.9" y="142.9">C2</text>
<text x="214.4" y="139.1">R4</text>
<text x="204.2" y="146.7">R3</text>
<text x="8.6" y="153.1">RF1</text>
</g>
</svg>
